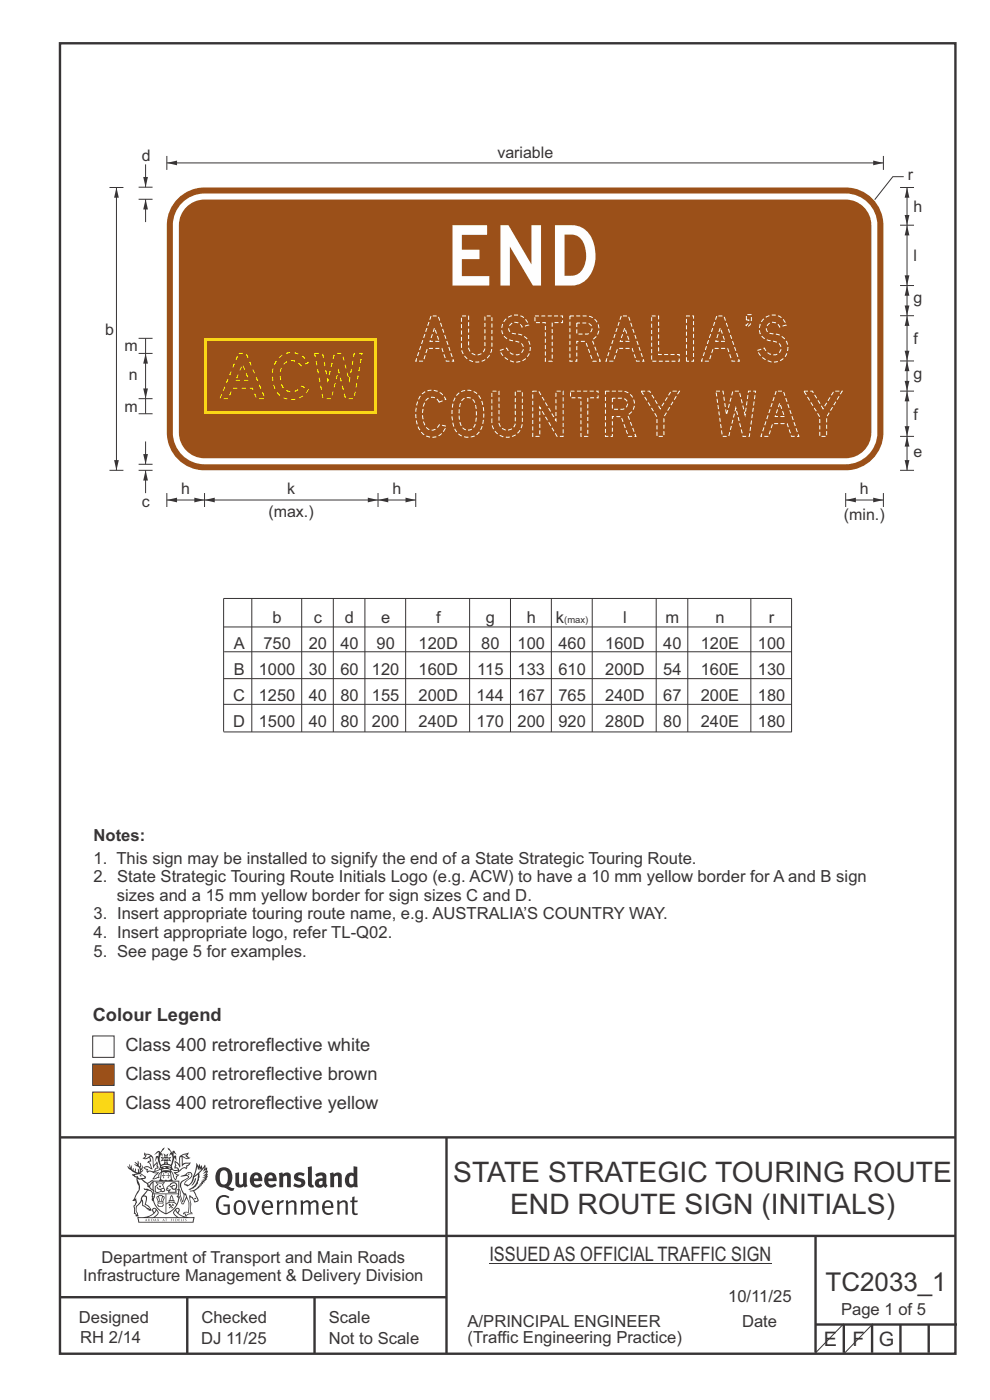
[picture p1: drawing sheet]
<svg xmlns="http://www.w3.org/2000/svg" width="210mm" height="297mm" viewBox="0 0 210 297" stroke-linecap="round" stroke-linejoin="round" font-family="sans-serif">
<g fill="none" stroke="#373435" stroke-width=".51">
<path d="M12.7 9.2h190v278h-190zM12.7 241.3h190M94.7 241.4v45.8M12.7 275.2h82M12.7 262.2h190.1M39.7 275.2v12M66.7 275.2v12M173 262.1v24.9M173 281h30M179 281v6M185 281v6M191 281v6"/>
<path d="M197 281v6"/>
</g>
<g fill="#373435">
<path d="M47 248.4a2.55 2.55 0 0 0 0 2.7l.3 .2a.81 .81 0 0 0 1-1v-.5a1.04 1.04 0 0 0-1.1-1.5zM46.3 248.1a1.82 1.82 0 0 1 2.1-.2 1.82 1.82 0 0 1 .9 1.8 2.29 2.29 0 0 1-.8 2l.7 .3h.5l-.2 .6a2.87 2.87 0 0 1-2-.7 2.12 2.12 0 0 1-1.7-3.1z" fill-rule="evenodd"/>
<path d="M49.9 248.9l.8-.2v2a.46 .46 0 0 0 .3 .6 .46 .46 0 0 0 .6-.3v-2.1l.7-.2v2.4l.2 .5-.5 .3-.3-.3a1.02 1.02 0 0 1-1.2 .3 1.02 1.02 0 0 1-.6-1.1z" fill-rule="evenodd"/>
<path d="M54 249.5l-.1 .5h.9a.49 .49 0 0 0-.2-.6 .49 .49 0 0 0-.6 .1zM53.4 249.1a1.34 1.34 0 0 1 1.6-.2 1.34 1.34 0 0 1 .6 1.5v.2h-1.7a.77 .77 0 0 0 .5 .8 .77 .77 0 0 0 .9-.4l.3 .5a1.59 1.59 0 0 1-2 .2 1.59 1.59 0 0 1-.5-2.1z" fill-rule="evenodd"/>
<path d="M57 249.5l-.1 .5h1a.49 .49 0 0 0-.2-.6 .49 .49 0 0 0-.7 .1zM56.4 249.1a1.34 1.34 0 0 1 1.6-.2 1.34 1.34 0 0 1 .7 1.5v.2h-1.8a.77 .77 0 0 0 .5 .8 .77 .77 0 0 0 .9-.4l.4 .5a1.59 1.59 0 0 1-2.1 .2 1.59 1.59 0 0 1-.5-2.1z" fill-rule="evenodd"/>
<path d="M59.2 248.9l.7-.2 .1 .4a.95 .95 0 0 1 1-.3 .95 .95 0 0 1 .7 .8v2.3h-.8v-2.3a.46 .46 0 0 0-.8 .1v2.2h-.8z" fill-rule="evenodd"/>
<path d="M62.6 249.1a1.75 1.75 0 0 1 2-.1l-.2 .5-.6-.2a.43 .43 0 0 0-.6 .3l.4 .3a1.04 1.04 0 0 1 1.2 1.1 1.04 1.04 0 0 1-1.4 1l-1.2-.4 .3-.6 1 .4 .4-.4a.88 .88 0 0 0-1-.5l-.4-.2-.1-.4z" fill-rule="evenodd"/>
<path d="M65.3 247.6l.8-.2 .1 3.8 .3 .2 .1 .4a.88 .88 0 0 1-1 0 .88 .88 0 0 1-.3-1z" fill-rule="evenodd"/>
<path d="M67.8 250.6a.43 .43 0 0 0-.1 .7 .43 .43 0 0 0 .7-.1v-.7zM66.8 249.1a1.7 1.7 0 0 1 2.4 .1v1.9l.3 .4-.4 .5-.5-.4a1.03 1.03 0 0 1-1.7-.1 1.03 1.03 0 0 1 .8-1.5h.7v-.4a.8 .8 0 0 0-1.2 .1z" fill-rule="evenodd"/>
<path d="M70 248.9l.7-.2 .1 .4a.95 .95 0 0 1 1-.3 .95 .95 0 0 1 .7 .8v2.3h-.8v-2.3a.46 .46 0 0 0-.8 .1v2.2h-.8z" fill-rule="evenodd"/>
<path d="M74.3 249.5a1.48 1.48 0 0 0 0 1.7h.5l.2-.1v-1.5l-.3-.2zM75 247.4l.8 .1 .1 4.4h-.7l-.1-.2a1.26 1.26 0 0 1-1.4 0 1.26 1.26 0 0 1-.5-1.3 1.29 1.29 0 0 1 .4-1.4 1.29 1.29 0 0 1 1.4-.1z" fill-rule="evenodd"/>
<path d="M46.4 253.9a1.72 1.72 0 0 1 2.3 0l-.3 .3a1.24 1.24 0 0 0-1.4-.2 1.24 1.24 0 0 0-.6 1.4 1.49 1.49 0 0 0 1.2 1.9l.7-.1v-1.3h-.8l-.1-.4h1.3v1.9a1.93 1.93 0 0 1-2.2 0 1.93 1.93 0 0 1-.7-2.2l.2-.8z" fill-rule="evenodd"/>
<path d="M50.4 255.1a1.65 1.65 0 0 0 .2 2.2 .99 .99 0 0 0 1-1.4 .78 .78 0 0 0-.4-.8 .78 .78 0 0 0-.8 0zM50 254.9a1.33 1.33 0 0 1 1.6-.1 1.33 1.33 0 0 1 .5 1.4 1.31 1.31 0 0 1-1.3 1.6 1.31 1.31 0 0 1-1.2-1.6v-.6z" fill-rule="evenodd"/>
<path d="M52.5 254.7l.4-.1 .9 2.6 .8-2.5h.5l-1.1 3h-.5z" fill-rule="evenodd"/>
<path d="M56.3 255.2l-.2 .7h1.3a.7 .7 0 0 0-.3-.8 .7 .7 0 0 0-.8 .1zM55.9 255a1.22 1.22 0 0 1 1.5-.2 1.22 1.22 0 0 1 .5 1.5h-1.8a.93 .93 0 0 0 .5 1 .93 .93 0 0 0 1.1-.2l.2 .3a1.43 1.43 0 0 1-1.8 .1 1.43 1.43 0 0 1-.6-1.7z" fill-rule="evenodd"/>
<path d="M58.7 254.7l.4-.1 .1 .5 .4-.4 .6-.1-.2 .5a.66 .66 0 0 0-.8 .7v1.9h-.4z" fill-rule="evenodd"/>
<path d="M60.6 254.7l.4-.1 .1 .5a.94 .94 0 0 1 1-.5 .94 .94 0 0 1 .8 .8v2.3h-.5l-.1-2.5a.81 .81 0 0 0-1.2 .3v2.2h-.4z" fill-rule="evenodd"/>
<path d="M63.7 254.7l.5-.1 .1 .5 .4-.3a.78 .78 0 0 1 1.1 .3 .9 .9 0 0 1 1-.5 .9 .9 0 0 1 .8 .8v2.3h-.5l-.1-2.5a.67 .67 0 0 0-1.1 .3v2.2h-.5v-2.4l-.4-.3-.7 .4v2.3h-.5z" fill-rule="evenodd"/>
<path d="M69 255.2l-.1 .7h1.3a.7 .7 0 0 0-.3-.8 .7 .7 0 0 0-.9 .1zM68.7 255a1.22 1.22 0 0 1 1.5-.2 1.22 1.22 0 0 1 .5 1.5h-1.8a.93 .93 0 0 0 .4 1 .93 .93 0 0 0 1.2-.2l.1 .3a1.44 1.44 0 0 1-1.7 .1 1.44 1.44 0 0 1-.6-1.7z" fill-rule="evenodd"/>
<path d="M71.4 254.7l.5-.1 .1 .5a.94 .94 0 0 1 1-.5 .94 .94 0 0 1 .8 .8v2.3h-.5l-.1-2.5a.81 .81 0 0 0-1.2 .3v2.2h-.4z" fill-rule="evenodd"/>
<path d="M74.7 253.9l.5-.1v.9h.7l-.1 .3h-.6v2.2l.1 .2h.5l.1 .3a.75 .75 0 0 1-1.2-.6v-2.1h-.4v-.3h.4z" fill-rule="evenodd"/>
<path d="M30.8 244.9l1.1 .3-.9 .5h-.4l.6-.5zM31.8 245.4h.2a2.44 2.44 0 0 1 .4 1.9l.1 .5 .7-1-.1 .6 .3 .3a.57 .57 0 0 0-.6 .7l-1-.1-.5 .2 .2-.5-.8-.3 .7-.1 .9 .5 .1-.1-.6-1.3-.2-.2h.5zM30.7 244.4l-.1 .5 .2 .4-.6 .4a1.04 1.04 0 0 0 1.4-.1l.2 .6-.3 .1-.2 .4a.94 .94 0 0 1 .8 1.1l-.2-.1a1.16 1.16 0 0 0-1.5-.1l.3 .4 .4 .2 .1 .5 .2 .1 .1-.2a.94 .94 0 0 1 1.1 .2l.8 .1-1.2 1.2a1.13 1.13 0 0 0 1.2-.2l.4-.1-.1-.4 .5-.8a.83 .83 0 0 0-.6 1.1l-.3-.1-.7 .4 1.1-1.4-.5 .1-.5-.1 1.3-.5-.1-.1-.9 .4v-.3l.2-.2 .3 .1 .1-.3-.2-.4v-.6l-.1-.4-.7 1v-.7a1.42 1.42 0 0 0-1.6-1.8z" fill-rule="evenodd"/>
<path d="M38.5 245.2l.5-.2 .7-.1-.6 .3 .8 .5h-.3zM38.3 245.5l.2-.1 .1 2a1.69 1.69 0 0 1 1.6-.6l-.8 .5 .1 .5a1.1 1.1 0 0 0-1.5 .6l-.1-.5-.2-.2h-.5l.3-.4-.3-.7a1.42 1.42 0 0 1 .8 1.1l.2-.1zM37.1 246.2l.1 1-.2 .3 .1 .4h.5l.1 .2a.96 .96 0 0 1-1.1-.1l-.1 .1a1.06 1.06 0 0 0 1.3 .2v.1a.72 .72 0 0 1-1 .2l.3 .5 .6 .2-.4 .2-.1 .6-.2-.3-.4-1.1-.4-.4 .4 .9a1.54 1.54 0 0 0 .7 1.2l.2-.3a.58 .58 0 0 1 .4-.8l.2-.1h-.3l-.5-.3 .9-.5a.93 .93 0 0 1 1.2-.5v.2l.2-.2 .1-.5a.99 .99 0 0 0 .7-.8l-1.3 .1-.3 .2-.1-1.4 .9 .4 .9-.3h-.4l-.5-.4 .4-.7-.6 .2a1.46 1.46 0 0 0-1.4 2.1v.4l-.2-.4z" fill-rule="evenodd"/>
<path d="M35.6 248.9l.2 .1-.1 .3 .4 .1h-.4v.6l-.1-.6h-.3l.3-.1z" fill-rule="evenodd"/>
<path d="M34.6 248.9l.2 .1v.3l.3 .1h-.3l-.1 .6v-.6h-.4l.4-.1z" fill-rule="evenodd"/>
<path d="M34.3 248.8a.57 .57 0 0 1 .9 .2 .57 .57 0 0 1 .9-.2l.2 1.4h-.2a.57 .57 0 0 1-.9 0 .69 .69 0 0 1-1.1 0zM34.2 248.1l-.3 2.1-.2 .4h3l-.2-.4-.3-2.1h-.2v.2l-.8-.1-.8 .1v-.2z" fill-rule="evenodd"/>
<path d="M34.2 252.4a.3 .3 0 0 0 .6 0 .3 .3 0 0 0-.6 0zM33.3 250.9l.3 .3-.3 .4a.79 .79 0 0 0 0 1.3l.8-.2-.1-.3a.55 .55 0 0 1-.7-.6l.1-.1 .2 .3 .3 .2 .8-.2-.4-.7 .4-.4-.7 .2zM33 250.7l1.1 .2 .9-.2-.4 .6 .4 1.2a.56 .56 0 0 1-.8 .3l-.2 .1a.73 .73 0 0 1-.9 .1 .73 .73 0 0 1-.3-1v-.4l.6-.4z" fill-rule="evenodd"/>
<path d="M35.6 251.8l.7-.4a.58 .58 0 0 1 1-.1 .58 .58 0 0 1-.4 .9l-.3-.3a.43 .43 0 0 1 .6-.4 .57 .57 0 0 0-.8 .2l-.2-.1-.3 .1 .4 .2a.55 .55 0 0 0 .9 .4v.5h-1.3l.3-.4-.1-.1-.6 .1 .2-.3-.2-.1zM35.4 251.8l-.1 .2a.39 .39 0 0 0 .2 .6h.3l-.2 .4h1.9l-.1-.8a.86 .86 0 0 0-.1-1.3 .86 .86 0 0 0-1.3 .4z" fill-rule="evenodd"/>
<path d="M36 254.8h.8v.2h-.8zM36.4 253.8l.2 .8h-.4zM36.4 253.5l-.3 .5-.1 .6h-.2v.4l-.7 .4 .2 .1a1.48 1.48 0 0 1 2.1 .2l.2-.1-.6-.5v-.5h-.2l-.1-.6z" fill-rule="evenodd"/>
<path d="M35.8 255.4l.4 .1 .1 .3 .3-.2-.2-.2a.38 .38 0 0 1 .5 .5l-.2-.2-.3 .2 .3 .2-.3 .3-.1-.4-.4 .4-.1-.2 .4-.3-.1-.1-.2 .1z" fill-rule="evenodd"/>
<path d="M34.5 254h.2v.2l-.2 .6h-.2zM33.6 255.3h.9v.2a.55 .55 0 0 1-.8 .4v-.2l-.2-.1zM33.4 254h.2l.2 .8h-.2zM33.6 255l.8-.1 .1 .2h-.8zM33.8 253.7h.5l-.2 1.1h-.1zM33.3 253.8l-.1 .3 .3 1.1a.48 .48 0 0 0-.1 .6 .48 .48 0 0 0 .5 .2h.5a.49 .49 0 0 0 .2-.8l.3-1.1-.1-.3a1.42 1.42 0 0 0-1.5 0z" fill-rule="evenodd"/>
<path d="M33.7 251.5l.4 .1 .1 .3h-.3z" fill-rule="evenodd"/>
<path d="M41.3 250.1l.3-.2-.2 .8-.6 .8h-.2l.5-.7z" fill-rule="evenodd"/>
<path d="M39.7 249l.3-.2 .5 .2a.88 .88 0 0 1-.6 1.1 1.22 1.22 0 0 0-.8 1.3l.5 .2a.72 .72 0 0 0 .9-.4l.5-.8 .2-.6 .8-.6v.2a2.85 2.85 0 0 1-2 2.9l.1 .1a2.13 2.13 0 0 0 1.9-1.5v-.3a2.01 2.01 0 0 0 .3-1.7l1.1-1.3-.4 1 .7-.5-.7 1 .8-.4-.8 .8 .7-.2-.9 .6 .8-.1-.8 .4h.7l-.8 .3 .3 .2h-.4l.2 .3h-.4l.2 .3h-.4l.1 .2h-.1a2.16 2.16 0 0 1-2 1.1l.1 .2 .4-.1a.76 .76 0 0 1 .7 .8l.5 1.2-.6 .2a1.45 1.45 0 0 0-1.1-1.3l.2 1.8-.1 1.8 .4 .3a1.07 1.07 0 0 0-1.2 .4v-.3l-.5-.2a.87 .87 0 0 1 1.1-.1v-.7a4.4 4.4 0 0 0-.6-3.1l-.1-.3h-.2a2.16 2.16 0 0 1-.7-2.2l.3-.4 1.2-.7a.55 .55 0 0 0-.4-.8zM37.8 252.4a.76 .76 0 0 1 .3 1.1l.6 1.6 .4-1.7 .2 .1a.61 .61 0 0 1-.1 .9l-.3 .8-.2 .1-.7-1.6-.3 .1a1.18 1.18 0 0 0 .1-1.4zM41.8 247.5l.2 .7 .3-.5v.6l.4-.5a1.9 1.9 0 0 1-1.2 1.4l-.3 .3zM38.2 249.6l1.4-.2 .2 .2v.3l-.5 .2a1.26 1.26 0 0 0-.9 1.9l.2 .7a1.84 1.84 0 0 1 .1 2.1l-.4-1.4a.96 .96 0 0 0-.4-1.2l-.4 .2a.78 .78 0 0 1 0 1.3l.1 .3h.4l.4 1.1a.38 .38 0 0 0 .2 .4 .38 .38 0 0 0 .4-.1l.6-1.2a2.94 2.94 0 0 1 .4 2.5l-.1 .4h-.8l-.3 .4v.2l.4-.1 .1 .4 .2 .1a1.02 1.02 0 0 1 1.3-.5v-.4l-.3-.1 .1-1.8-.3-1.3h.1a1.14 1.14 0 0 1 .8 1 .63 .63 0 0 0 .8-.2 .63 .63 0 0 0-.2-.9l-.6-1.2 .9-.6 .2-.4h.3l-.1-.2h.4l-.1-.3h.3l-.1-.3 .5-.1-.2-.2 .6-.4v-.2h-.2l.4-.5h-.3l.3-.5-.4 .1 .4-.5v-.3l-.3 .2 .2-.7-.1-.2-.4 .3v-.8l-.6 .8-.2-.8-.2 .5-.3-.7-.1 .6-.5-.8-.1 1.4-.6 1.8a1.81 1.81 0 0 1-1 1.5l-.6-.2a1.75 1.75 0 0 1 1.1-1.2 .75 .75 0 0 0 .1-1.3 .75 .75 0 0 0-1.2 .4z" fill-rule="evenodd"/>
<path d="M41.2 254.1h.3l.2 .2-.4 .1z" fill-rule="evenodd"/>
<path d="M29.4 258.4h11.6l-.1 .8h-11.4zM31.3 258.2l.5-.1a2.48 2.48 0 0 0 1.4-1.3l.3 .5-.5 .6-.5 .3zM32.5 256.6l.3-.2 .2 .1-.3 .7zM37.2 256.8a2.65 2.65 0 0 0 1.8 1.4h-1.1l-.5-.3-.5-.6zM37.4 256.5l.2-.1 .3 .2-.3 .6zM29.2 258.2l.1 1.2h11.8l.2-1.1-.2-.1a4.1 4.1 0 0 1-3.3-.9l.3-.4-.1-.6a1.06 1.06 0 0 0-1.3 1l.2 .4 .6 .5h-4.7l.3-.1a.84 .84 0 0 0 .6-.8 .84 .84 0 0 0-.5-.8l-.3-.2h-.5l-.1 .6 .3 .4a4.2 4.2 0 0 1-3.4 .9z" fill-rule="evenodd"/>
<path d="M31 258.7l.1 .2h-.2zM31 258.5l-.3 .6 .4-.2 .2 .2z" fill-rule="evenodd"/>
<path d="M31.3 258.6h.3v.4a.25 .25 0 0 0 .2-.1 .25 .25 0 0 0-.1-.3h.1a.29 .29 0 0 1 0 .4 .29 .29 0 0 1-.4 0 .29 .29 0 0 1 0-.4z" fill-rule="evenodd"/>
<path d="M32.2 258.6a.22 .22 0 0 1 .3 .2 .22 .22 0 0 1-.3 .2zM32 258.6l.1 .4a.33 .33 0 0 0 .4 0 .33 .33 0 0 0 0-.4 .33 .33 0 0 0-.5 0z" fill-rule="evenodd"/>
<path d="M32.9 258.7l.1 .2h-.2zM32.9 258.5l-.2 .6 .3-.2 .2 .2z" fill-rule="evenodd"/>
<path d="M33.3 258.6h.2l.1 .1 .2-.1-.2 .2 .2 .3-.3-.3-.1 .3h-.1l.2-.3z" fill-rule="evenodd"/>
<path d="M34.7 258.7l.1 .2h-.2zM34.7 258.5l-.3 .6 .4-.2 .2 .2z" fill-rule="evenodd"/>
<path d="M35 258.5h.5l-.2 .1v.5h-.2l.1-.5z" fill-rule="evenodd"/>
<path d="M36.2 258.6l.3-.1-.1 .1v.2h.1h-.1v.3h-.2z" fill-rule="evenodd"/>
<path d="M36.7 258.6h.2v.5h-.2z" fill-rule="evenodd"/>
<path d="M37.3 258.6a.22 .22 0 0 1 .3 .2 .22 .22 0 0 1-.3 .2zM37.1 258.6v.4a.33 .33 0 0 0 .5 0 .33 .33 0 0 0 0-.4 .33 .33 0 0 0-.5 0z" fill-rule="evenodd"/>
<path d="M37.8 258.6l.4-.1-.2 .1v.2h.1h-.1v.2l.2 .1h-.4z" fill-rule="evenodd"/>
<path d="M38.4 258.6h.2l-.1 .4 .2 .1h-.3z" fill-rule="evenodd"/>
<path d="M38.9 258.6h.2v.5h-.2z" fill-rule="evenodd"/>
<path d="M39.3 258.6h.2h-.1l.2 .3-.2 .2-.1-.1v-.1l.2 .1z" fill-rule="evenodd"/>
<path d="M34.2 247.4a1.51 1.51 0 0 1 2 .2 2.67 2.67 0 0 0-2.1 0zM35.7 247.6l.4 .1 .1 .3-.4-.1zM34.6 247.6h.5l.1 .2h-.4zM34 247.8l.3 .2h-.3zM34.9 246.9l.3-.2 .3 .2zM34.9 245.6l.2 .1v.3h-.2zM35 245.1l.2 .2 .2-.2-.1 .3h-.2zM35.1 246.3h.2l.1 .4-.2-.2-.2 .2zM35.3 245.7l.2-.1v.4h-.2zM34.4 245.7h.3l.1 .3-.4 .1 .2-.2zM35.7 245.7h.3l-.2 .2 .2 .2-.4-.1zM32.7 244.9l1-.5-.1 1-.2-.2-.3 .2-.3 1.1 .5-1 .3 .9a1.84 1.84 0 0 1 .2 1.7l.4 .1a2.48 2.48 0 0 1 2.2 0l.2-.2-.2-.7 .7-1.8 .4 .7-.2-1-.2-.1-.2 .3v-.9l.6 .4-.6-.8-.3 .1-.1 .4-.5-.9-.5-.3 .2 .5 .6 .5-.5 .8 .4-.4a2.06 2.06 0 0 1 0 2.3l-.5-.2-.2-.6 .1-.1 .8 .2-.4-.5 .4-.5-.7 .2-.2-.2 .2-.7-.5 .4-.5-.4 .2 .7-.2 .2-.7-.2 .4 .5-.4 .5 .8-.2 .1 .1-.2 .6-.5 .2a2.02 2.02 0 0 1 0-2.2l.3 .5-.1-.7-.3-.1 .8-1.2-.4 .3-.5 .8-.2-.3a.8 .8 0 0 0-.8 .5z" fill-rule="evenodd"/>
<path d="M29.2 250.1l.3 .1a.61 .61 0 0 1 .8 .4l.3 .2a.8 .8 0 0 1 .6 1l.4 .1 .5 .5a1 1 0 0 1 .5 1.1l-.1 .7v-.5h-.1a.96 .96 0 0 0-.8-1.3l-.2-.2h-.7l-.1-.1-.1 .1 .1 .3h.6l-1.2 1.3-.2 1-.4 .6a1.33 1.33 0 0 0-.5 1.8l.2 .5a1.26 1.26 0 0 1-.5-1.5l-.1-.3a1.56 1.56 0 0 0 .4-1.7l-.3 .2 .2-.5a3.2 3.2 0 0 0 .7-3zM30.4 253.9h.4a2.06 2.06 0 0 1-.1 1.6l.7 .5 .4 .4-.6-.1-.8-.6-.1-.9a.51 .51 0 0 1 .1-.9zM28.6 249.3a1.52 1.52 0 0 1 2.1 .5l-1.1 .2-.2-.1-.1-.4h-.5zM27.5 247v.8l-.3-.4h-.1a3.1 3.1 0 0 0 1.9 1.6l-1 .1 .5 .6 .5 .1 .1 1.1a1.84 1.84 0 0 1-.3 2.5l-.4 .9-.3 .4 .2 .1 .4-.1 .1 .4-.2 .5-.3 .2 .1 1.7h.2l.3 .5 .1 .1 .4-.1-.1-.5a1.3 1.3 0 0 1-.1-1.7l.9-1 .1 1.1 .6 .2 .5 .5 .1-.1 .2 .3h.5a1.85 1.85 0 0 0-1.2-1.4l.1-.3a1.39 1.39 0 0 0 0-1.4l-.5-.1 .5-.5a.66 .66 0 0 1 .9-.4 .66 .66 0 0 1 .3 .9l-.1 .4 .2-.1v.2l-.1 .3 .2 .5 .1-.3a2.24 2.24 0 0 0 .1-2.2 .73 .73 0 0 1-.7-.7 .73 .73 0 0 1 .6-.7v-.2a.94 .94 0 0 0-.9 .8 .48 .48 0 0 1-.1-.6 .48 .48 0 0 1 .5-.2l.5-.3a.51 .51 0 0 0-.8 .2l-.5 .2-1-.8h.6l.2-.5-1.2-.7 .5-.5v-.3l-.5 .4 .1-.2a.69 .69 0 0 0 .2-1v.4l-.2 .3v-1.1l-.3-.2 .1 .6-.1 .2-.4-1.3v.7l-.6-.4 .5 .7-.6-.2 .3 .3a1 1 0 0 1 .7 1.4l-.2-.8v.9l-.5-.2v-.8l-.2 .7-.2-.1-.1-.6-.2 .4-.2-.2 .1-.7-.2 .5z" fill-rule="evenodd"/>
<path d="M29.6 249.4l.2-.1 .3 .2z" fill-rule="evenodd"/>
<path d="M32.4 250.5h5.6v2l-.2-.1v-1.7h-5.2v2.5h5.2v-.8l.1 .2-.1 1.1v-.3h-2.5v4a4.1 4.1 0 0 0 2.6-3.6l.1-.1a4 4 0 0 1-2.8 3.9 4.2 4.2 0 0 1-2.8-4.7l.1 1.2 .1-.1a3.8 3.8 0 0 0 2.5 3.4v-4h-2.5l-.2-.9z" fill-rule="evenodd"/>
<circle cx="40" cy="249.1" r=".17"/>
</g>
<g fill="none" stroke="#373435" stroke-width=".21">
<path d="M47.4 133h120.5M47.5 138.3h120.5M53.4 127v28.3M64 127v28.3M70.7 127v28.3M77.4 127v28.3M86 127v28.3M99.6 127v28.3M108.3 127v28.3M117 127v28.3M125.6 127v28.3M139.2 127v28.3"/>
<path d="M145.9 127v28.3M159.3 127v28.3M167.9 127v28.3M167.9 127h-120.5v28.2M47.4 155.3h120.6M47.4 149.4h120.6M47.4 144h120.6M179 280.8l-6 6.2"/>
</g>
<path d="M39 42.7a6.7 6.7 0 0 0-2.3 5.1v44a6.7 6.7 0 0 0 6.7 6.7h136a6.7 6.7 0 0 0 6.7-6.7v-44a6.7 6.7 0 0 0-6.7-6.7h-136a6.7 6.7 0 0 0-4.4 1.6zM39.5 43.9a5.4 5.4 0 0 0-1.6 3.9v44a5.4 5.4 0 0 0 5.5 5.4h136a5.4 5.4 0 0 0 5.4-5.4v-44a5.4 5.4 0 0 0-5.4-5.5h-136a5.4 5.4 0 0 0-3.9 1.6zM37.7 42.1a8 8 0 0 1 5.7-2.3h136a8 8 0 0 1 8 8v44a8 8 0 0 1-8 8h-136a8 8 0 0 1-8-8v-44a8 8 0 0 1 2.3-5.7z" fill-rule="evenodd" fill="#9b5019"/>
<path d="M35.4 34.6h152" fill="none" stroke="#373435" stroke-width=".21"/>
<g fill="#373435">
<path d="M35.4 34.6l2.2-.5v1z"/>
<path d="M185.2 34.1l2.2 .5-2.2 .5z"/>
</g>
<path d="M187.4 33.1v2.9M192.4 92.6v7.2" fill="none" stroke="#373435" stroke-width=".21"/>
<g fill="#373435">
<path d="M192.4 92.6l.5 2.1h-1z"/>
<path d="M191.9 97.6h1l-.5 2.2z"/>
</g>
<path d="M190.9 47.8h3M192.4 47.8v12.8M190.9 99.8h3" fill="none" stroke="#373435" stroke-width=".21"/>
<g fill="#373435">
<path d="M192.4 47.8l.5 2.1h-1z"/>
<path d="M191.9 58.4h1l-.5 2.2z"/>
</g>
<path d="M190.9 92.6h3M190.9 83h3M192.4 83v9.6" fill="none" stroke="#373435" stroke-width=".21"/>
<g fill="#373435">
<path d="M192.4 83l.5 2.1h-1z"/>
<path d="M191.9 90.4h1l-.5 2.2z"/>
</g>
<path d="M190.9 60.6h3M192.4 60.6v6.4" fill="none" stroke="#373435" stroke-width=".21"/>
<g fill="#373435">
<path d="M192.4 60.6l.5 2.1h-1z"/>
<path d="M191.9 64.8h1l-.5 2.2z"/>
</g>
<path d="M191.7 37.5h-2.3l-3.9 4.9M190.9 76.6h3M190.9 67h3M192.4 67v9.6" fill="none" stroke="#373435" stroke-width=".21"/>
<g fill="#373435">
<path d="M192.4 67l.5 2.1h-1z"/>
<path d="M191.9 74.4h1l-.5 2.2z"/>
</g>
<path d="M192.4 76.6v6.4" fill="none" stroke="#373435" stroke-width=".21"/>
<g fill="#373435">
<path d="M192.4 76.6l.5 2.1h-1z"/>
<path d="M191.9 80.8h1l-.5 2.2z"/>
</g>
<path d="M192.4 39.8v8" fill="none" stroke="#373435" stroke-width=".21"/>
<g fill="#373435">
<path d="M192.4 39.8l.5 2.1h-1z"/>
<path d="M191.9 45.6h1l-.5 2.2z"/>
</g>
<path d="M24.7 39.8v60M190.9 39.8h3" fill="none" stroke="#373435" stroke-width=".21"/>
<g fill="#373435">
<path d="M24.7 39.8l.5 2.1h-1z"/>
<path d="M24.2 97.6h1l-.5 2.2z"/>
</g>
<path d="M23.2 39.8h3M23.2 99.8h3M30.9 93.7v4.8" fill="none" stroke="#373435" stroke-width=".21"/>
<path d="M30.4 96.3h1l-.5 2.2z" fill="#373435"/>
<path d="M29.4 99.8h3M29.4 98.5h3M30.9 99.8v4.8" fill="none" stroke="#373435" stroke-width=".21"/>
<path d="M30.9 99.8l.5 2.1h-1z" fill="#373435"/>
<path d="M30.9 34.9v4.8" fill="none" stroke="#373435" stroke-width=".21"/>
<path d="M30.4 37.5h1l-.5 2.2z" fill="#373435"/>
<path d="M29.4 39.7h3M29.4 42.3h3M30.9 42.3v4.8" fill="none" stroke="#373435" stroke-width=".21"/>
<path d="M30.9 42.3l.5 2.1h-1z" fill="#373435"/>
<path d="M35.4 106.1h8" fill="none" stroke="#373435" stroke-width=".21"/>
<g fill="#373435">
<path d="M35.4 106.1l2.2-.5v1z"/>
<path d="M41.2 105.6l2.2 .5-2.2 .5z"/>
</g>
<path d="M35.4 104.6v3M43.4 104.6v3M43.4 106.1h36.8" fill="none" stroke="#373435" stroke-width=".21"/>
<g fill="#373435">
<path d="M78 105.6l2.2 .5-2.2 .5z"/>
<path d="M43.4 106.1l2.2-.5v1z"/>
</g>
<path d="M179.4 106.1h8" fill="none" stroke="#373435" stroke-width=".21"/>
<g fill="#373435">
<path d="M179.4 106.1l2.2-.5v1z"/>
<path d="M185.2 105.6l2.2 .5-2.2 .5z"/>
</g>
<path d="M80.2 106.1h8M179.4 104.6v3M187.4 104.6v3" fill="none" stroke="#373435" stroke-width=".21"/>
<g fill="#373435">
<path d="M80.2 106.1l2.2-.5v1z"/>
<path d="M86 105.6l2.2 .5-2.2 .5z"/>
</g>
<path d="M80.2 104.6v3M88.2 104.6v3" fill="none" stroke="#373435" stroke-width=".21"/>
<path d="M43.4 71.8h36.5v16h-36.5z" fill-rule="evenodd" fill="#fad716"/>
<path d="M44.1 72.4h35.3v14.7h-35.3z" fill-rule="evenodd" fill="#9b5019"/>
<path d="M29.4 71.8h3M30.9 75v9.6" fill="none" stroke="#373435" stroke-width=".21"/>
<g fill="#373435">
<path d="M30.9 75l.5 2.1h-1z"/>
<path d="M30.4 82.4h1l-.5 2.2z"/>
</g>
<path d="M35.4 33.1v2.9M29.4 75h3M30.9 71.8v3.2M29.4 84.6h3M29.4 87.8h3M30.9 84.6v3.2" fill="none" stroke="#373435" stroke-width=".21"/>
<path d="M19.7 219.8h4.5v4.5h-4.5z" fill-rule="evenodd" fill="#fefefe" stroke="#373435" stroke-width=".21"/>
<path d="M19.7 225.7h4.5v4.6h-4.5z" fill-rule="evenodd" fill="#9b5019" stroke="#373435" stroke-width=".21"/>
<path d="M19.7 231.7h4.5v4.5h-4.5z" fill-rule="evenodd" fill="#fad716" stroke="#373435" stroke-width=".21"/>
<path d="M185.2 280.8l-6 6.2" fill="none" stroke="#373435" stroke-width=".21"/>
<path d="M103.8 267.9h1v.2h-1z" fill-rule="evenodd" fill="#373435"/>
<path d="M104.8 268h58.8" fill="none" stroke="#373435" stroke-width=".21"/>
<text font-size="12.8" fill="#fefefe" x="96" y="60.6">END</text>
<text font-size="11.2" fill="#fefefe" x="157.6" y="74.8">’</text>
<g font-size="9.6" fill="#fefefe">
<text x="88.2" y="76.6">AUSTRALIA S</text>
<text x="88.2" y="92.6">COUNTRY WAY</text>
</g>
<text font-size="9.6" fill="#ff0" x="46.6" y="84.6">ACW</text>
<g font-size="6" fill="#373435">
<text x="96.1" y="250.8">STATE STRATEGIC TOURING ROUTE</text>
<text x="108.2" y="257.5">END ROUTE SIGN (INITIALS)</text>
</g>
<text font-size="5.5" fill="#373435" x="175.1" y="273.8">TC2033_1</text>
<g font-size="4.2" fill="#373435">
<text x="103.8" y="267.5">ISSUED AS OFFICIAL TRAFFIC SIGN</text>
<text x="174.7" y="285.6">E</text>
<text x="180.8" y="285.6">F</text>
<text x="186.4" y="285.6">G</text>
</g>
<g font-size="3.9" fill="#373435">
<text x="19.7" y="216.5">Colour Legend</text>
<text x="26.6" y="223">Class 400 retroreflective white</text>
<text x="26.6" y="229.1">Class 400 retroreflective brown</text>
<text x="26.6" y="235.2">Class 400 retroreflective yellow</text>
</g>
<g font-size="3.5" fill="#373435">
<text x="49.6" y="137.7">A</text>
<text x="55.9" y="137.7">750</text>
<text x="57.8" y="132.2">b</text>
<text x="65.5" y="137.7">20</text>
<text x="66.6" y="132.2">c</text>
<text x="72.2" y="137.7">40</text>
<text x="73.2" y="132.2">d</text>
<text x="79.9" y="137.7">90</text>
<text x="80.8" y="132.2">e</text>
<text x="88.8" y="137.7">120D</text>
<text x="92.5" y="132.2">f</text>
<text x="102.1" y="137.7">80</text>
<text x="103" y="132.2">g</text>
<text x="109.8" y="137.7">100</text>
<text x="111.7" y="132.2">h</text>
<text x="117.9" y="132.2">k</text>
<text x="118.4" y="137.7">460</text>
<text x="128.4" y="137.7">160D</text>
<text x="132.2" y="132.2">l</text>
<text x="140.7" y="137.7">40</text>
<text x="141.2" y="132.2">m</text>
<text x="148.6" y="137.7">120E</text>
<text x="151.8" y="132.2">n</text>
<text x="160.8" y="137.7">100</text>
<text x="163.1" y="132.2">r</text>
<text x="49.6" y="143.2">B</text>
<text x="54.9" y="143.2">1000</text>
<text x="65.5" y="143.2">30</text>
<text x="72.2" y="143.2">60</text>
<text x="78.9" y="143.2">120</text>
<text x="88.8" y="143.2">160D</text>
<text x="101.2" y="143.2">115</text>
<text x="109.8" y="143.2">133</text>
<text x="118.4" y="143.2">610</text>
<text x="128.4" y="143.2">200D</text>
<text x="140.7" y="143.2">54</text>
<text x="148.6" y="143.2">160E</text>
<text x="160.8" y="143.2">130</text>
<text x="49.5" y="148.6">C</text>
<text x="54.9" y="148.6">1250</text>
<text x="65.5" y="148.6">40</text>
<text x="72.2" y="148.6">80</text>
<text x="78.9" y="148.6">155</text>
<text x="88.8" y="148.6">200D</text>
<text x="101.1" y="148.6">144</text>
<text x="109.8" y="148.6">167</text>
<text x="118.4" y="148.6">765</text>
<text x="128.4" y="148.6">240D</text>
<text x="140.7" y="148.6">67</text>
<text x="148.6" y="148.6">200E</text>
<text x="160.8" y="148.6">180</text>
<text x="49.5" y="154.1">D</text>
<text x="54.9" y="154.1">1500</text>
<text x="65.5" y="154.1">40</text>
<text x="72.2" y="154.1">80</text>
<text x="78.9" y="154.1">200</text>
<text x="88.8" y="154.1">240D</text>
<text x="101.1" y="154.1">170</text>
<text x="109.8" y="154.1">200</text>
<text x="118.4" y="154.1">920</text>
<text x="128.4" y="154.1">280D</text>
<text x="140.7" y="154.1">80</text>
<text x="148.6" y="154.1">240E</text>
<text x="160.8" y="154.1">180</text>
<text x="19.8" y="178.5">Notes:</text>
<text x="19.8" y="183.2">1. This sign may be installed to signify the end of a State Strategic Touring Route.</text>
<text x="19.8" y="187.2">2. State Strategic Touring Route Initials Logo (e.g. ACW) to have a 10 mm yellow border for A and B sign</text>
<text x="24.8" y="191.1">sizes and a 15 mm yellow border for sign sizes C and D.</text>
<text x="19.8" y="195.1">3. Insert appropriate touring route name, e.g. AUSTRALIA’S COUNTRY WAY.</text>
<text x="19.8" y="199">4. Insert appropriate logo, refer TL-Q02.</text>
<text x="19.8" y="202.9">5. See page 5 for examples.</text>
<text x="21.6" y="267.9">Department of Transport and Main Roads</text>
<text x="17.7" y="271.8">Infrastructure Management &amp; Delivery Division</text>
<text x="16.7" y="280.6">Designed</text>
<text x="42.7" y="280.6">Checked</text>
<text x="69.7" y="280.6">Scale</text>
<text x="99.2" y="281.5">A/PRINCIPAL ENGINEER</text>
<text x="154.5" y="276.2">10/11/25</text>
<text x="157.4" y="281.5">Date</text>
<text x="178.4" y="278.9">Page 1 of 5</text>
<text x="17" y="284.8">RH 2/14</text>
<text x="42.7" y="285.1">DJ 11/25</text>
<text x="69.7" y="285.2">Not to Scale</text>
<text x="99.2" y="285">(Traffic Engineering Practice)</text>
</g>
<g font-size="3.4" fill="#373435">
<text x="30.1" y="34.2">d</text>
<text x="105.5" y="33.5">variable</text>
<text x="192.5" y="38.2">r</text>
<text x="193.8" y="45">h</text>
<text x="193.8" y="55.4">l</text>
<text x="193.8" y="64.3">g</text>
<text x="22.3" y="71">b</text>
<text x="26.4" y="74.5">m</text>
<text x="193.8" y="73">f</text>
<text x="27.3" y="80.6">n</text>
<text x="193.8" y="80.3">g</text>
<text x="26.4" y="87.3">m</text>
<text x="193.8" y="89">f</text>
<text x="193.8" y="97.1">e</text>
<text x="30.1" y="107.5">c</text>
<text x="38.5" y="104.8">h</text>
<text x="60.9" y="104.8">k</text>
<text x="83.3" y="104.8">h</text>
<text x="182.4" y="104.8">h</text>
<text x="56.9" y="109.7">(max.)</text>
<text x="179" y="110.4">(min.)</text>
</g>
<text font-size="2" fill="#373435" x="119.7" y="132.2">(max)</text>
</svg>
